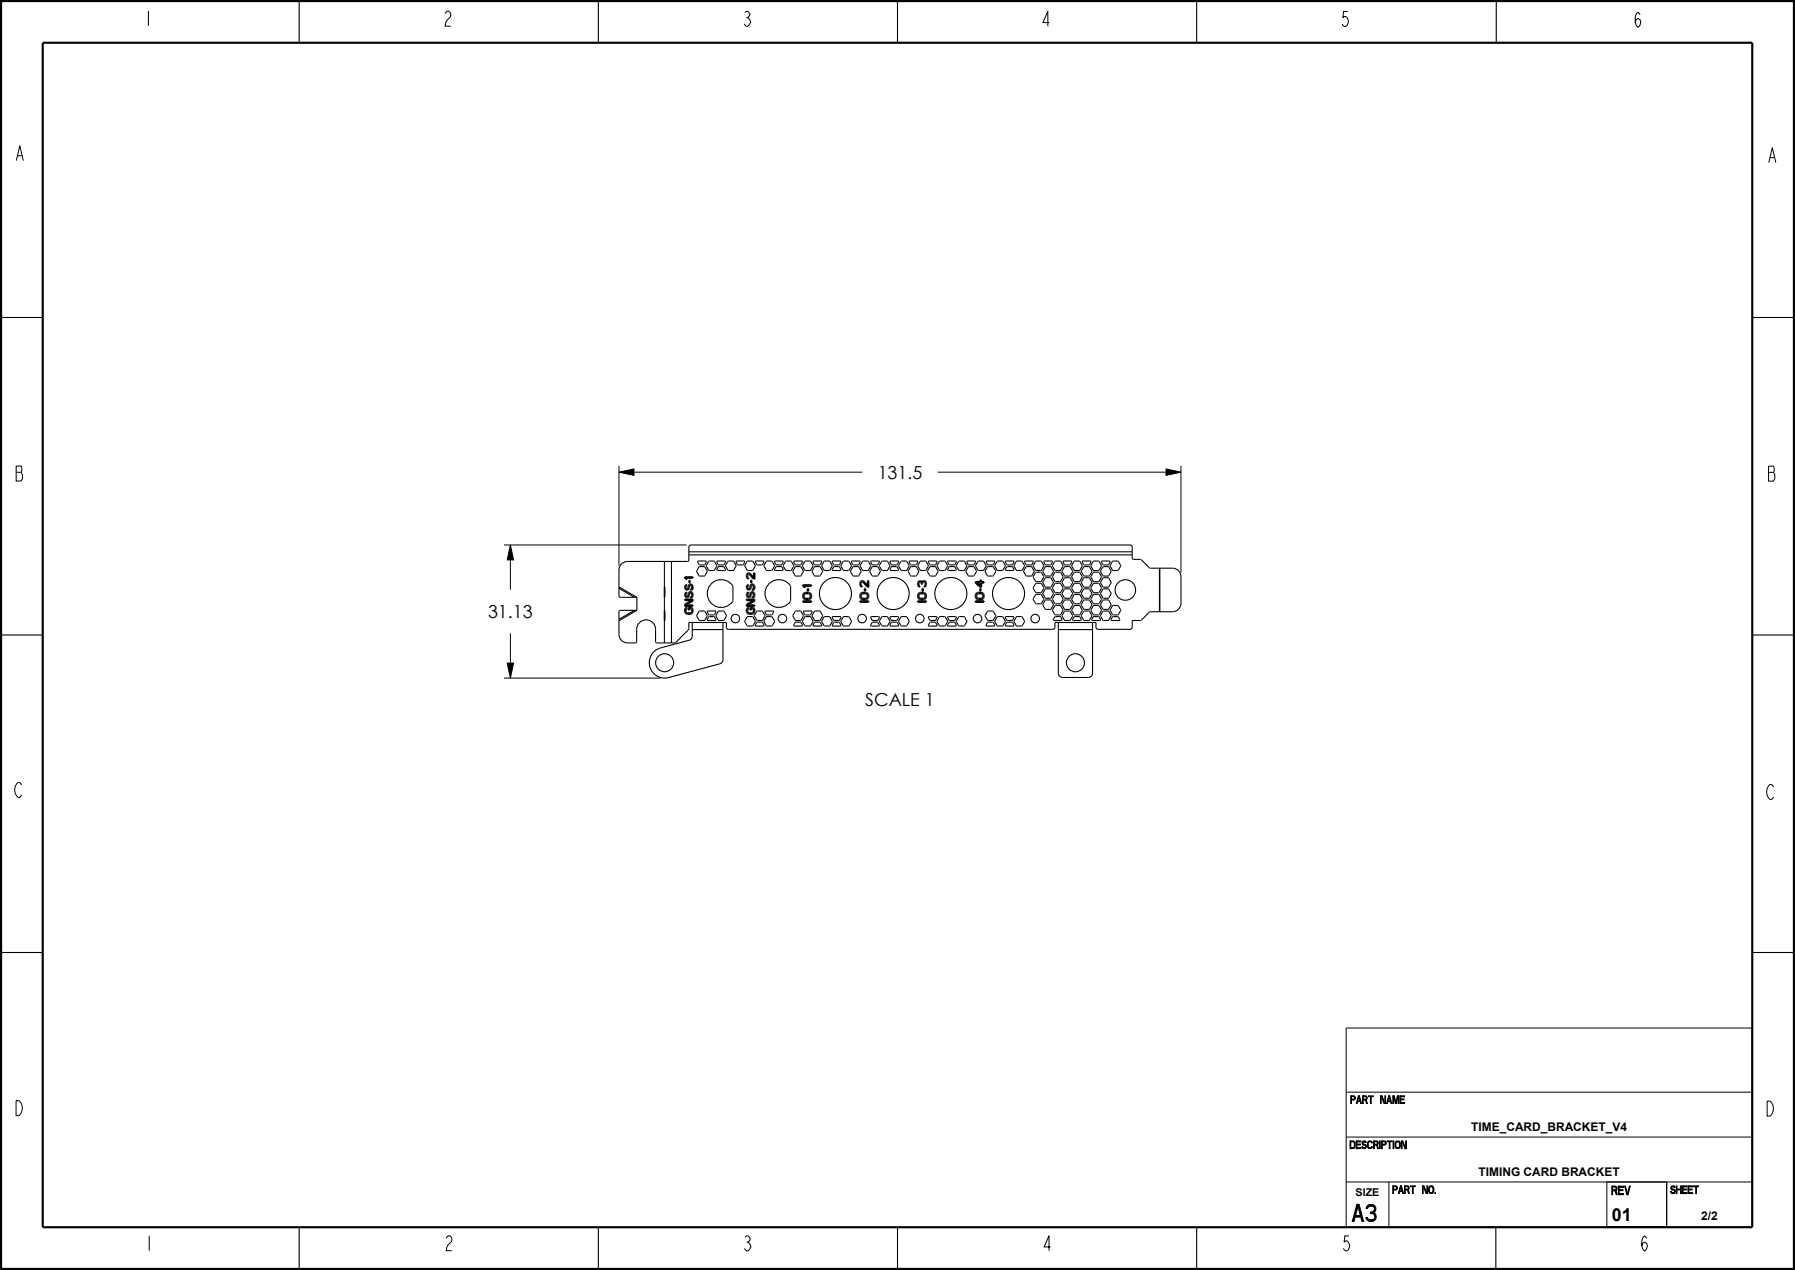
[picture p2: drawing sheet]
<svg xmlns="http://www.w3.org/2000/svg" width="420mm" height="297mm" viewBox="0 0 420 297" stroke-linecap="round" stroke-linejoin="round" font-family="sans-serif">
<path d="M144.8 110.4l3.5-.7v1.5zM272.8 109.7l3.5 .7-3.5 .8zM119.4 127.4l.8 3.5h-1.5zM118.7 155.1h1.5l-.8 3.5zM327.7 256.3h.9v.2h-.9zM327.7 257.8h.9v.3h-.9z" fill="#000"/>
<g fill="none" stroke="#000" stroke-width=".23">
<path d="M144.8 110.4l3.5-.7v1.5zM144.8 108.9v23.4M148.3 110.4h53.5M219.4 110.4h53.4M272.8 109.7l3.5 .7-3.5 .8zM276.3 108.9v25M117.9 127.4h42.8M119.4 127.4l.8 3.5h-1.5zM119.4 130.9v7M117.9 158.6h36.6M118.7 155.1h1.5l-.8 3.5zM119.4 148.1v7"/>
<path d="M315 240.4h95v46.5h-95zM315 255.4h95M327.7 256.3h.9v.2h-.9zM327.7 257.8h.9v.3h-.9zM315 265.9h95M315 276.4h95M325 276.4v10.5M376 276.4v10.6h14v-10.6"/>
</g>
<path d="M0 0h420v297h-420z" fill="none" stroke="#000" stroke-width="1" stroke-linecap="butt"/>
<path d="M10 10h400v277h-400z" fill="none" stroke="#000" stroke-width=".5"/>
<g fill="none" stroke="#000" stroke-width=".25">
<path d="M70 0v10M140 0v10M210 0v10M280 0v10M350.1 .2v10M0 74.3h10M410 74.3h10M144.8 137.6v1.8l.2 .3h3.5M149 139.7v3M155.5 131.3h-8.7a2 2 0 0 0-2 2v4M161.2 129.8v1.2l-.2 .3h-3.9M161.2 129v-1.3l.5-.3h102.7l.4 .3 .1 1.3"/>
<path d="M163.3 131.2h1.8l.2 .2-.4 .7h-1.2l-.5-.6zM163.6 132.5l1.3 .1 .6 1-.6 1.1-1.4-.1-.5-1zM165.9 131.2l1.3 .1 .5 1-.6 1.1-1.3-.1-.6-1zM166.3 136.7a3.2 3.2 0 0 1 5.2 .5v3.2a3.2 3.2 0 0 1-4.7 1 3.2 3.2 0 0 1-.5-4.7zM167.8 131.2h1.8l.2 .2-.4 .7h-1.2l-.5-.6zM168.1 132.5h1.3l.3 .8-1.9 .1v-.3zM170.3 131.3h1.4l.5 1-.6 1.1-1.3-.1-.6-1zM172.3 131.2h1.8l.2 .2-.4 .7h-1.2l-.5-.6zM174.9 131.2l1.3 .1 .5 1-.6 1.1-1.3-.1-.6-1zM176.8 131.2h1.8l.2 .2-.4 .7h-1.2l-.5-.6zM179.3 131.3h1.4l.5 1-.6 1.1-1.3-.1-.6-1zM179.8 136.7a3.2 3.2 0 0 1 5.2 .5v3.2a3.2 3.2 0 0 1-4.7 1 3.2 3.2 0 0 1-.5-4.7z"/>
<path d="M181.3 131.2h1.8l.2 .2-.4 .7h-1.2l-.5-.6zM181.5 132.6l1.4-.1 .3 .8-1.9 .1v-.3zM183.9 131.2h1.2l.6 1-.6 1.2h-1.2l-.6-1zM185.7 131.3l1.9-.1 .2 .2-.4 .7h-1.2zM186 132.6h1.4l.6 1-.6 1.1-1.4-.1-.5-1zM188.4 131.2h1.2l.6 1-.6 1.2h-1.2l-.6-1zM190.3 131.2h1.8l.2 .2-.4 .7h-1.2l-.5-.6zM190.6 132.5l1.3 .1 .6 1-.6 1.1h-1.3l-.6-1zM192.8 131.3h1.4l.5 1-.6 1.1-1.3-.1-.6-1zM194.8 131.2h1.8l.2 .2-.4 .7h-1.2l-.5-.6zM195.1 132.5h1.3l.3 .8-1.9 .1v-.3zM197.4 131.2l1.3 .1 .5 1-.6 1.1-1.3-.1-.6-1z"/>
<path d="M199.3 131.2h1.8l.2 .2-.4 .7h-1.2l-.5-.6zM199.6 132.5h1.3l.6 1-.6 1.2h-1.3l-.6-1zM201.9 131.2h1.2l.6 1-.6 1.2h-1.2l-.6-1zM203.7 131.3l1.9-.1 .2 .2-.4 .7h-1.2zM204 132.6h1.4l.6 1-.6 1.1-1.4-.1-.5-1zM206.4 131.2h1.2l.6 1-.6 1.2h-1.2l-.6-1zM208.3 131.2h1.8l.2 .2-.4 .7h-1.2l-.5-.6zM208.6 132.5h1.3l.3 .8-1.9 .1v-.3zM210.8 131.3h1.4l.5 1-.6 1.1-1.3-.1-.6-1zM212.8 131.2h1.8l.2 .2-.4 .7h-1.2l-.5-.6zM213.1 132.5h1.3l.6 1-.6 1.2h-1.3l-.6-1zM215.4 131.2l1.3 .1 .5 1-.6 1.1-1.3-.1-.6-1z"/>
<path d="M217.3 131.2h1.8l.2 .2-.4 .7h-1.2l-.5-.6zM217.6 132.5h1.3l.6 1-.6 1.2h-1.3l-.6-1zM219.9 131.2l1.3 .1 .5 1-.6 1.1h-1.2l-.6-1zM221.7 131.3l1.9-.1 .2 .2-.4 .7h-1.2zM222.1 132.5h1.3l.3 .8-1.9 .1v-.3zM224.4 131.2h1.2l.6 1-.6 1.2h-1.2l-.6-1zM226.3 131.2h1.8l.2 .2-.4 .7h-1.2l-.5-.6zM226.6 132.5l1.3 .1 .6 1-.6 1.1-1.4-.1-.5-1zM228.9 131.2h1.2l.6 1-.6 1.2h-1.2l-.6-1zM230.8 131.2h1.8l.2 .2-.4 .7h-1.2l-.5-.6zM231.1 132.5h1.3l.6 1-.6 1.2h-1.3l-.6-1zM233.3 131.3h1.4l.5 1-.6 1.1-1.3-.1-.6-1z"/>
<path d="M235.3 131.2h1.8l.2 .2-.4 .7h-1.2l-.5-.6zM235.5 132.6l1.4-.1 .3 .8-1.9 .1v-.3zM237.9 131.2l1.3 .1 .5 1-.6 1.1h-1.2l-.6-1zM239.7 131.3l1.9-.1 .2 .2-.4 .7h-1.2zM240 132.6h1.4l.6 1-.6 1.1-1.4-.1-.5-1zM242.4 139h1.2l.6 1-.6 1.2h-1.2l-.6-1zM242.4 136.4h1.2l.6 1-.6 1.2h-1.2l-.6-1zM242.4 133.8h1.2l.6 1-.6 1.2h-1.2l-.6-1zM242.4 131.2h1.2l.6 1-.6 1.2h-1.2l-.6-1zM244.3 131.2h1.8l.2 .2-.4 .7h-1.2l-.5-.6zM244.5 137.8h1.4l.6 1-.6 1.1-1.4-.1-.5-1zM244.6 135.1l1.3 .1 .6 1-.6 1.1-1.4-.1-.5-1z"/>
<path d="M244.6 132.5l1.3 .1 .6 1-.6 1.1-1.4-.1-.5-1zM246.9 139h1.2l.6 1-.6 1.2h-1.2l-.6-1zM246.9 136.4h1.2l.6 1-.6 1.2h-1.2l-.6-1zM246.9 133.8h1.2l.6 1-.6 1.2h-1.2l-.6-1zM246.9 131.2h1.2l.6 1-.6 1.2h-1.2l-.6-1zM248.8 131.2h1.8l.2 .2-.4 .7h-1.2l-.5-.6zM249 137.8h1.4l.6 1-.6 1.1-1.4-.1-.5-1zM249.1 135.1h1.3l.6 1-.6 1.2h-1.3l-.6-1zM249.1 132.5h1.3l.6 1-.6 1.2h-1.3l-.6-1zM251.3 139.1h1.4l.5 1-.6 1.1-1.3-.1-.6-1zM251.3 136.5h1.4l.5 1-.6 1.1-1.3-.1-.6-1zM251.3 133.9h1.4l.5 1-.6 1.1-1.3-.1-.6-1z"/>
<path d="M251.3 131.3h1.4l.5 1-.6 1.1-1.3-.1-.6-1zM253.3 131.2h1.8l.2 .2-.4 .7h-1.2l-.5-.6zM253.6 137.7h1.3l.6 1-.6 1.2h-1.3l-.6-1zM253.6 135.1h1.3l.6 1-.6 1.2h-1.3l-.6-1zM253.6 132.5h1.3l.6 1-.6 1.2h-1.3l-.6-1zM255.8 139.1h1.4l.5 1-.6 1.1-1.3-.1-.6-1zM255.9 136.4l1.3 .1 .5 1-.6 1.1h-1.2l-.6-1zM255.9 133.8l1.3 .1 .5 1-.6 1.1h-1.2l-.6-1zM255.9 131.2l1.3 .1 .5 1-.6 1.1h-1.2l-.6-1zM257.7 131.3l1.9-.1 .2 .2-.4 .7h-1.2zM258 137.8h1.4l.6 1-.6 1.1-1.4-.1-.5-1zM258 135.2h1.4l.6 1-.6 1.1-1.4-.1-.5-1z"/>
<path d="M258 132.6h1.4l.6 1-.6 1.1-1.4-.1-.5-1zM260.4 131.2h1.2l.6 1-.6 1.2h-1.2l-.6-1zM264.9 129.8l.2 1h1.9l2 2.1h2.3M271.4 132.9h2.9a2 2 0 0 1 2 2v6.2a2 2 0 0 1-2 2h-2.9M0 148.5h10M144.8 145.2v3.2a2 2 0 0 0 2 2h1.9l.2-.2 .1-3a2.21 2.21 0 0 1 2.2-2.2 2.21 2.21 0 0 1 2.2 2.2v3l.3 .2h1.8M148.5 142.7l-3.5 .1-.2 .2v1.8M162 147.2v1.6a1 1 0 0 1-.8 .9l-6.6 1.8a3.6 3.6 0 0 0-2.6 4.3 3.6 3.6 0 0 0 4.3 2.7l12.1-3.3a1 1 0 0 0 .8-.9v-7.1M162 145.6h-.8l-.1 1.6-3 3.1-1 .1M163.5 143h1.4l.6 1-.6 1.1-1.4-.1-.5-1zM165.5 143l1.8-.1 .2 .2-.4 .7h-1.1zM165.9 144.2h1.2l.4 .8-1.9 .1-.1-.3z"/>
<path d="M168 143h1.4l.6 1-.6 1.1-1.4-.1-.5-1zM169.2 145.6h.8v1.3l.5 .3h75.8l.5-.3v-1.3h.8M174.8 144.3h1.4l.5 1-.6 1.1-1.3-.1-.6-1zM177 143h1.4l.6 1-.6 1.1-1.4-.1-.5-1zM177.1 145.5h1.3l.3 .8-1.9 .1-.1-.3zM179 143l1.8-.1 .2 .2-.4 .7h-1.1zM179.3 144.3h1.4l.5 1-.6 1.1-1.3-.1-.6-1zM186 143h1.4l.6 1-.6 1.1-1.4-.1-.5-1zM186.1 145.5h1.3l.3 .8-1.9 .1-.1-.3zM188 143l1.8-.1 .2 .2-.4 .7h-1.1zM188.4 144.2h1.2l.6 1-.6 1.2h-1.2l-.6-1zM190.5 143h1.4l.6 1-.6 1.1-1.4-.1-.5-1z"/>
<path d="M190.6 145.5h1.3l.3 .8-1.9 .1-.1-.3zM192.8 144.3h1.4l.5 1-.6 1.1-1.3-.1-.6-1zM194.7 144.3l1.9-.1 .2 .2-.4 .7h-1.2zM195.1 145.5h1.3l.3 .8-1.9 .1-.1-.3zM197.3 144.3h1.4l.5 1-.6 1.1-1.3-.1-.6-1zM203.8 144.2h1.8l.2 .2-.4 .7h-1.2l-.5-.6zM204.1 145.5h1.3l.3 .8-1.9 .1-.1-.3zM206.4 144.2h1.2l.6 1-.6 1.2h-1.2l-.6-1zM208.3 144.2h1.8l.2 .2-.4 .7h-1.2l-.5-.6zM208.6 145.5h1.3l.3 .8-1.9 .1-.1-.3zM210.8 144.3h1.4l.5 1-.6 1.1-1.3-.1-.6-1zM217.3 144.2h1.8l.2 .2-.4 .7h-1.2l-.5-.6z"/>
<path d="M217.5 145.6l1.4-.1 .3 .8-1.9 .1-.1-.3zM219.8 144.3h1.4l.5 1-.6 1.1-1.3-.1-.6-1zM221.8 144.2h1.8l.2 .2-.4 .7h-1.2l-.5-.6zM222.1 145.5h1.3l.3 .8-1.9 .1-.1-.3zM224.4 144.2h1.2l.6 1-.6 1.2h-1.2l-.6-1zM231 143h1.4l.6 1-.6 1.1-1.4-.1-.5-1zM231.1 145.5h1.3l.3 .8-1.9 .1-.1-.3zM233.3 144.3h1.4l.5 1-.6 1.1-1.3-.1-.6-1zM235.3 144.2h1.8l.2 .2-.4 .7h-1.2l-.5-.6zM235.5 145.6l1.4-.1 .3 .8-1.9 .1-.1-.3zM237.8 144.3h1.4l.5 1-.6 1.1-1.3-.1-.6-1zM244.5 140.4h1.4l.6 1-.6 1.1-1.4-.1-.5-1z"/>
<path d="M246.9 144.2h1.2l.4 .8-1.9 .1-.1-.3zM246.9 141.6h1.2l.6 1-.6 1.2h-1.2l-.6-1zM247.6 147.2v10.2a1 1 0 0 0 1 1h6a1 1 0 0 0 1-1v-10.2M249 143h1.4l.6 1-.6 1.1-1.4-.1-.5-1zM249 140.4h1.4l.6 1-.6 1.1-1.4-.1-.5-1zM251.3 141.7h1.4l.5 1-.6 1.1-1.3-.1-.6-1zM251.4 144.2h1.2l.4 .8-1.9 .1-.1-.3zM253.6 142.9h1.3l.6 1-.6 1.2h-1.3l-.6-1zM253.6 140.3h1.3l.6 1-.6 1.2h-1.3l-.6-1zM255.8 144.3l1.3-.1 .4 .8-1.9 .1-.1-.3zM255.8 141.7h1.4l.5 1-.6 1.1-1.3-.1-.6-1zM258 143h1.4l.6 1-.6 1.1-1.4-.1-.5-1z"/>
<path d="M258 140.4h1.4l.6 1-.6 1.1-1.4-.1-.5-1zM260.4 144.2h1.2l.4 .8-1.9 .1-.1-.3zM260.4 141.6h1.2l.6 1-.6 1.2h-1.2l-.6-1zM271.3 143.1h-2.3l-2 2h-2.1v1.6l-.1 .2-.4 .3h-7.5l-.4-.3-.1-1.3h-.8M410 148.5h10M0 222.8h10M410 222.8h10M70 287v10M140 287v10M210 287v10M280 287v10M350 287v10"/>
</g>
<!-- layer: 02-AXIS -->
<g fill="none" stroke="#000" stroke-width=".25">
<path d="M144.8 137.3l4.2 2.4h-.5l-3.7-2.1zM155.5 131.3h1.6v19.1h-1.6zM161.2 129h103.7v.8h-103.7zM271.3 132.9l.1 10.2zM144.8 144.8l3.7-2.1h.5l-4.2 2.5zM162 145.6h7.2v1.6h-7.2zM247.6 145.6h8v1.6h-8z"/>
<circle cx="263.3" cy="138" r="2.4"/>
</g>
<!-- layer: 02___PRT_ALL_AXES -->
<g fill="none" stroke="#000" stroke-width=".25">
<circle cx="195.5" cy="138.8" r="3.8"/>
<circle cx="209" cy="138.8" r="3.8"/>
<circle cx="222.5" cy="138.8" r="3.8"/>
<circle cx="236" cy="138.8" r="3.8"/>
<circle cx="155.5" cy="155" r="2.11"/>
<circle cx="172.1" cy="144.7" r="1"/>
<circle cx="183.1" cy="144.7" r="1"/>
<circle cx="201.7" cy="144.7" r="1"/>
<circle cx="215.2" cy="144.7" r="1"/>
<circle cx="228.7" cy="144.7" r="1"/>
<circle cx="242.2" cy="144.7" r="1"/>
<circle cx="251.6" cy="155" r="2.11"/>
</g>
<!-- layer: 03-CURVE -->
<g fill="none" stroke="#000" stroke-width=".38">
<path d="M160.2 134.9h1.9v.3h-1.6l.3 .2h-.3l-.3-.2zM160.4 136.9l.3-.2-.2 .5 .1 .5 .4-.1a.61 .61 0 0 1 .3-.9 .61 .61 0 0 1 .8 .5v.5l-.5 .4 .3-.6-.1-.5-.2-.2-.3 .2a.59 .59 0 0 1-.2 .9 .59 .59 0 0 1-.8-.3zM160.4 138.7l.3-.2-.2 .5 .1 .5 .4-.2a.61 .61 0 0 1 .3-.8 .61 .61 0 0 1 .8 .5v.5l-.5 .3 .3-.5-.1-.5-.2-.2-.3 .2a.59 .59 0 0 1-.2 .8 .59 .59 0 0 1-.8-.2zM161.2 135.7h.2v.6h-.2zM174.8 134.2l.6-.2 1 1.1v-1.1h.2v1.4h-.2l-1-1.1a.45 .45 0 0 0-.6 .3 .45 .45 0 0 0 .3 .6v.2l-.1-.1-.3-.3zM174.8 136.9l.3-.2-.2 .5 .1 .5 .4-.1a.61 .61 0 0 1 .4-.9 .61 .61 0 0 1 .8 .5l-.1 .5-.5 .4 .3-.6v-.5l-.2-.2-.3 .2a.59 .59 0 0 1-.3 .9 .59 .59 0 0 1-.8-.3zM174.8 138.7l.3-.2-.2 .5 .1 .5 .4-.2a.61 .61 0 0 1 .4-.8 .61 .61 0 0 1 .8 .5l-.1 .5-.5 .3 .3-.5v-.5l-.2-.2-.3 .2a.59 .59 0 0 1-.3 .8 .59 .59 0 0 1-.8-.2zM175.7 135.7h.2v.6h-.2zM187.9 136.8h2v.3h-1.7l.3 .2h-.3l-.3-.2zM188 138.8a1.21 1.21 0 0 1 1.8 .2v.8a1.21 1.21 0 0 1-1.8 .1l-.1-.3zM188.2 138.9l1-.1a.6 .6 0 0 1 .4 .6 .6 .6 0 0 1-.4 .6l-1-.2-.1-.2zM188.9 137.6h.2v.6h-.2z"/>
<path d="M201.4 136l.6-.2 1 1.2v-1.2h.2v1.5h-.2l-1-1.2a.48 .48 0 0 0-.6 .4 .48 .48 0 0 0 .3 .6v.2l-.2-.1-.2-.3zM201.4 138.8a1.21 1.21 0 0 1 1.8 .2v.8a1.21 1.21 0 0 1-1.8 .1l-.2-.3zM201.6 138.9l1-.1a.6 .6 0 0 1 .4 .6 .6 .6 0 0 1-.4 .6l-1-.2-.1-.2zM202.3 137.6h.2v.6h-.2zM214.9 136.1l.4-.3 .4 .3a.53 .53 0 0 1 .6-.3 .53 .53 0 0 1 .4 .6l-.1 .7-.3 .2v-.2a.6 .6 0 0 0 .2-.6 .6 .6 0 0 0-.4-.5l-.3 .2v.4h-.2l-.1-.5a.48 .48 0 0 0-.6 .4 .48 .48 0 0 0 .3 .6v.2l-.2-.1-.2-.3zM214.9 138.8a1.21 1.21 0 0 1 1.8 .2v.8a1.21 1.21 0 0 1-1.8 .1l-.2-.3zM215.1 138.9l1-.1a.6 .6 0 0 1 .4 .6 .6 .6 0 0 1-.4 .6l-1-.2-.1-.2zM215.8 137.6h.2v.6h-.2zM228.2 136.1h1.2v-.5h.2v.5h.6v.2h-.6v1h-.2l-1.2-1zM228.4 138.8a1.21 1.21 0 0 1 1.8 .2v.8a1.21 1.21 0 0 1-1.8 .1l-.2-.3zM228.6 136.3h.8v.7zM228.6 138.9l1-.1a.6 .6 0 0 1 .4 .6 .6 .6 0 0 1-.4 .6l-1-.2-.1-.2z"/>
<path d="M229.3 137.6h.2v.6h-.2zM160.2 140.2h1.9v.3l-1.6 1h1.6v.2h-1.9v-.3l1.6-1h-1.6zM160.3 142.3l.4-.2-.2 .5 .1 .7 .9 .1 .3-.3v-.6l-.5-.2v.4h-.2v-.6h.6a.82 .82 0 0 1 .4 .8 .82 .82 0 0 1-.6 .7h-.6a.84 .84 0 0 1-.6-1.3zM174.7 140.2h1.9v.3l-1.7 1h1.7v.2h-1.9v-.3l1.6-1h-1.6zM174.8 142.3l.4-.2-.3 .5 .1 .7 .9 .1 .4-.3v-.6l-.5-.2v.4h-.3v-.6h.6a.82 .82 0 0 1 .5 .8 .82 .82 0 0 1-.7 .7h-.6a.84 .84 0 0 1-.5-1.3zM187.9 140.6h2v.2h-2zM201.2 140.6h2v.2h-2zM214.7 140.6h2v.2h-2zM228.2 140.6h2v.2h-2z"/>
</g>
<!-- layer: 03___PRT_ALL_CURVES -->
<path d="M155.5 137.3v2.4M155.5 142.7v2.5" fill="none" stroke="#000" stroke-width=".38"/>
<text font-size="5.2" x="316.4" y="285.7">A3</text>
<g font-size="4.6">
<text x="33.4" y="6">1</text>
<text x="103.5" y="6.1">2</text>
<text x="173.5" y="6.2">3</text>
<text x="243.4" y="6.2">4</text>
<text x="313.4" y="6.2">5</text>
<text x="382.1" y="6.4">6</text>
<text x="3.3" y="37.6">A</text>
<text x="413.4" y="38">A</text>
<text x="3.3" y="112.5">B</text>
<text x="413.3" y="112.5">B</text>
<text x="3.1" y="186.5">C</text>
<text x="413" y="186.9">C</text>
<text x="3.1" y="260.9">D</text>
<text x="412.8" y="261">D</text>
<text x="33.7" y="292.5">1</text>
<text x="103.9" y="292.5">2</text>
<text x="173.7" y="292.5">3</text>
<text x="243.8" y="292.5">4</text>
<text x="313.8" y="292.5">5</text>
<text x="383.6" y="292.5">6</text>
</g>
<g font-size="4.2">
<text x="205.4" y="111.9">131.5</text>
<text x="114.2" y="144.5">31.13</text>
<text x="202.5" y="165.2">SCALE 1</text>
<text x="377.2" y="285.5">01</text>
</g>
<g font-size="2.8">
<text x="344.3" y="264.4">TIME_CARD_BRACKET_V4</text>
<text x="346" y="274.9">TIMING CARD BRACKET</text>
<text x="398" y="285.4">2/2</text>
</g>
<text font-size="2.6" x="377.1" y="279.4">REV</text>
<text font-size="2.5" x="317.2" y="279.7">SIZE</text>
<g font-size="2.3">
<text x="316" y="258.1">PART NAME</text>
<text x="315.9" y="268.6">DESCRIPTION</text>
<text x="325.9" y="279.1">PART NO.</text>
<text x="390.9" y="279.1">SHEET</text>
</g>
</svg>
